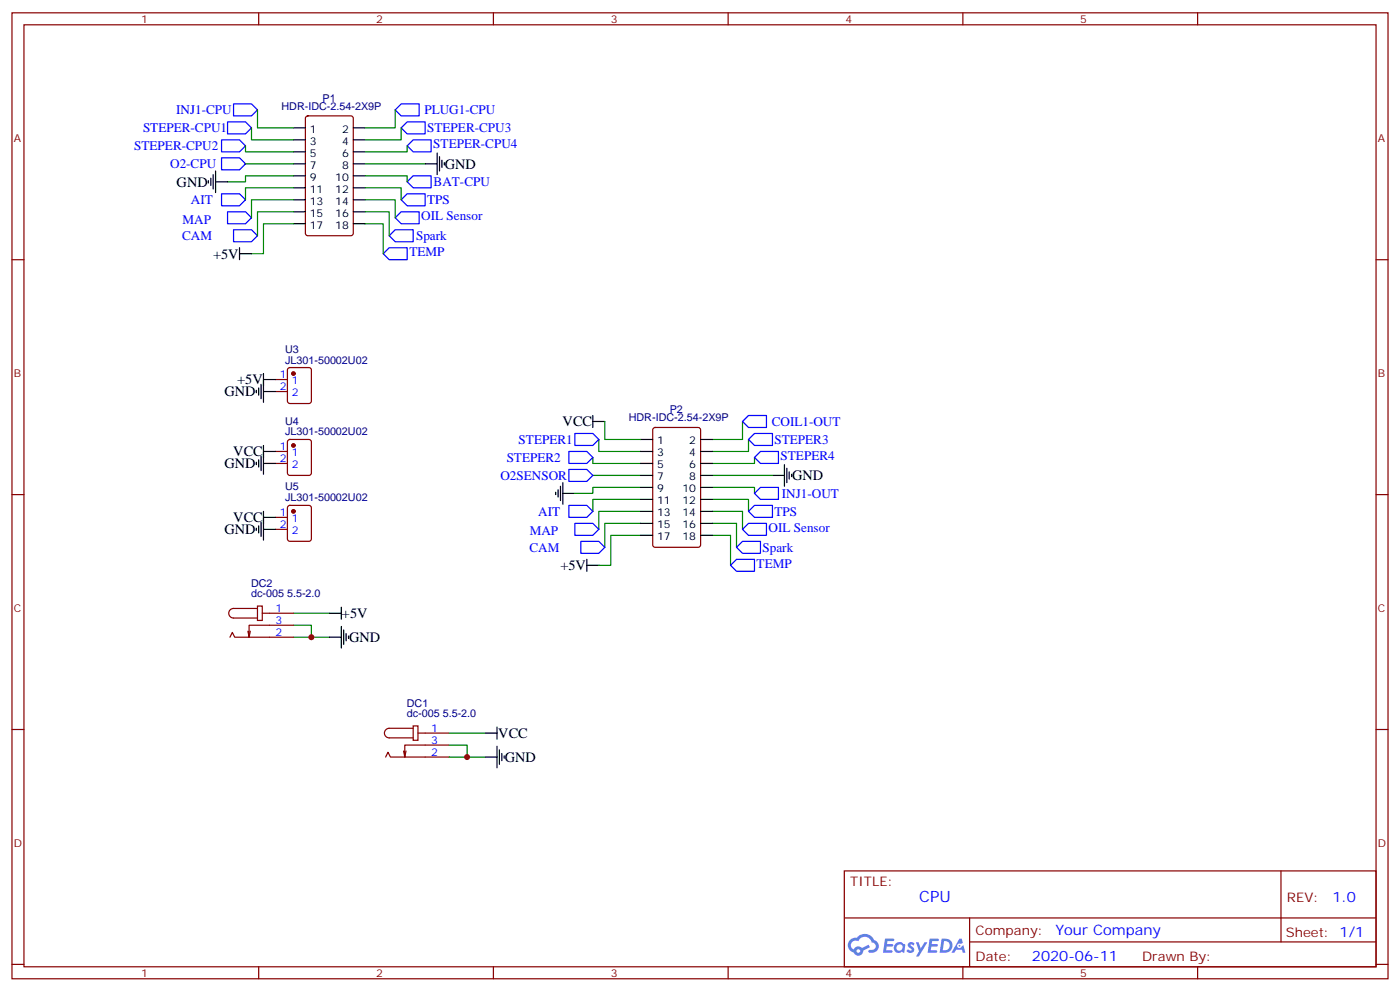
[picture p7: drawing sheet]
<svg xmlns="http://www.w3.org/2000/svg" width="412mm" height="292mm" viewBox="0 0 412 292" stroke-linecap="round" stroke-linejoin="round" font-family="sans-serif">
<g fill="none" stroke="#870000" stroke-width=".35">
<path d="M3.5 3.8h405.4v284.3h-405.4zM7.1 7.3h398.2v277.3h-398.2zM76.2 3.8v3.5M145.3 3.8v3.5M214.5 3.8v3.5M283.6 3.8v3.5M352.8 3.8v3.5M3.5 76.4h3.6M405.3 76.4h3.6M3.5 145.6h3.6M405.3 145.6h3.6M3.5 214.7h3.6"/>
<path d="M405.3 214.7h3.6M248.7 256.4h156.6v28.2h-156.6zM377.3 256.4v20.9M248.7 270.2h156.5M285.6 277.3h119.6M285.6 270.2v14.1M3.5 283.9h3.6M76.2 284.6v3.5M145.3 284.6v3.5M214.5 284.6v3.5M283.6 284.6v3.5M352.8 284.6v3.5"/>
<path d="M405.3 283.9h3.6"/>
</g>
<g fill="#5487ff">
<path d="M267.7 277.5a1.22 1.22 0 0 1 1.7 .3l-.4 .6a.47 .47 0 0 0-.3-.4 .47 .47 0 0 0-.5 .2l.1 .2a1.14 1.14 0 0 1 .8 1.7 1.14 1.14 0 0 1-1.9 0l-.2-.2 .5-.5 .7 .4a.29 .29 0 0 0 .3-.2 .29 .29 0 0 0-.2-.4 1.04 1.04 0 0 1-.6-1.7z"/>
<path d="M260.7 276.3h2.4l.3 .2-.2 .5h-1.8l-.1 .9h1.5l.3 .4-.3 .3h-1.6l-.2 1.1 1.7 .1 .2 .3-.2 .3h-2.6z"/>
<path d="M273.8 276.3h2.4l.3 .2-.1 .5h-1.8l-.2 .9h1.6l.3 .4-.4 .3h-1.6l-.1 1.1 1.7 .1 .2 .3-.2 .3h-2.6z"/>
<path d="M282.6 276.3h.7l.3 1.2-.6 .4a.69 .69 0 0 0-1 .2 .69 .69 0 0 0 .4 1 .69 .69 0 0 0 .9-.6l.5-.3 .6 2.2h-.8l-.2-.8h-1.8l-.5 .8h-.8z"/>
<path d="M269.8 277.4h.8l.6 1.8 1.1-1.8h.9l-2.6 4.2h-.8l.9-1.6z"/>
<path d="M277.4 276.3l-.6 4.1h1.3a2.11 2.11 0 0 0 2.5-2.1 2.11 2.11 0 0 0-2.5-2zM278.1 277a1.39 1.39 0 0 1 1.7 1.4 1.39 1.39 0 0 1-1.8 1.3h-.3z"/>
<path d="M263.7 277.9a1.54 1.54 0 0 0-.1 2.2 1.54 1.54 0 0 0 2.2 .1l.6 .2 .3-2.3-.2-.2h-.4a1.49 1.49 0 0 0-2.4 0zM264 278.9a.94 .94 0 0 1 1.8 0 .94 .94 0 0 1-1.8 0z"/>
<path d="M250.4 276.7a2.18 2.18 0 0 0 1.1 3.7 1.44 1.44 0 0 0 1.6 .9 1.44 1.44 0 0 0 1.2-1.5l2-1-.5-.7-1.9 .9a1.47 1.47 0 0 0-2.4 .5 1.39 1.39 0 0 1-.7-2 1.39 1.39 0 0 1 2-.4 2.12 2.12 0 0 1 2.2-1.3 2.12 2.12 0 0 1 1.9 1.7 1.14 1.14 0 0 1 1.1 1.4 1.14 1.14 0 0 1-1.7 .7 .43 .43 0 0 0-.5 .4 .43 .43 0 0 0 .4 .5 1.98 1.98 0 0 0 2.5-1.3 1.98 1.98 0 0 0-1.2-2.5 3.1 3.1 0 0 0-5.3-.7l-.9 .1zM252.3 280a.55 .55 0 0 1 1.1 0 .55 .55 0 0 1-1.1 0z"/>
<circle cx="282.6" cy="278.4" r=".26"/>
</g>
<g fill="none" stroke="#870000" stroke-width=".35">
<path d="M90.2 34.3l.5-.2h12.7l.6 .4 .1 34.2-.5 .6-12.9 .1-.7-.5v-34.1zM81.1 111.7h3.6M81.1 115.3h3.6M84.9 108.4l.5-.2h5.6l.7 .4v9.5l-.4 .6-5.9 .1-.7-.5v-9.4zM81.1 132.9h3.6M81.1 136.4h3.6M84.9 129.6l.5-.2h5.6l.7 .4v9.4l-.4 .7h-5.9l-.7-.4v-9.4zM192.5 126l.5-.2h12.7l.6 .5 .1 34.1-.5 .7h-12.9l-.7-.4v-34.2zM81.1 152.3h3.6M81.1 155.8h3.6M84.9 149l.5-.2h5.6l.7 .4v9.4l-.4 .7h-5.9l-.7-.4v-9.4zM75.8 178.4h1.5v4.2h-1.5z"/>
<path d="M75.8 179.1h-7a1.41 1.41 0 0 0-1.4 1.4 1.41 1.41 0 0 0 1.4 1.4h7M67.7 187.6l.7-1.4 .7 1.4h17.3M73.7 185.8l-.3 1.8M77.3 180.5h9.1M86.4 184h-13v3.6l-.4-1.8M121.7 213.7h1.4v4.2h-1.4zM121.7 214.4h-7a1.41 1.41 0 0 0-1.5 1.4 1.41 1.41 0 0 0 1.5 1.4h7M123.1 215.8h9.2M132.3 219.3h-13.1v3.5l-.3-1.7M113.6 222.8l.7-1.4 .7 1.4h17.3M119.6 221.1l-.4 1.7"/>
</g>
<g fill="none" stroke="#000" stroke-width=".35">
<path d="M86.4 37.6h3.6M104.1 37.6h3.5M61.4 53.2v.7M62.1 52.5v2.1M62.8 51.4v4.2M63.5 53.5h3.5M63.5 50.3v6.4M86.4 41.2h3.6M86.4 44.7h3.6M86.4 58.8h3.6M86.4 48.2h3.6M86.4 55.3h3.6"/>
<path d="M86.4 51.8h3.6M104.1 41.2h3.5M104.1 44.7h3.5M104.1 58.8h3.5M104.1 48.2h3.5M104.1 55.3h3.5M104.1 51.8h3.5M125.2 48.2h3.6M128.8 45v6.4M129.5 46.1v4.2M130.2 47.2v2.1M130.9 47.9v.7"/>
<path d="M70.6 74.7h3.5M70.6 72.9v3.5M86.4 65.9h3.6M86.4 62.3h3.6M104.1 65.9h3.5M104.1 62.3h3.5M75.5 114.9v.7M76.2 114.2v2.1M76.9 113.1v4.3M77.6 115.3h3.5M77.6 110v8.4M77.6 111.7h3.5"/>
<path d="M75.5 136.1v.7M76.2 135.4v2.1M76.9 134.3v4.2M77.6 132.9h3.5M77.6 136.4h3.5M77.6 131.1v8.5M174.6 124.1h3.6M174.6 122.3v3.5M188.7 139.9h3.6M188.7 129.4h3.6M188.7 132.9h3.6M188.7 136.4h3.6"/>
<path d="M206.4 139.9h3.5M206.4 129.4h3.5M206.4 132.9h3.5M206.4 136.4h3.5M227.5 139.9h3.6M231.1 136.8v6.3M231.8 137.8v4.3M232.5 138.9v2.1M233.2 139.6v.7M75.5 155.5v.7M76.2 154.8v2.1M76.9 153.7v4.2"/>
<path d="M77.6 150.5v8.5M77.6 155.8h3.5M77.6 152.3h3.5M163.7 144.9v.7M164.4 144.2v2.1M165.1 143.1v4.3M165.8 145.2h3.5M165.8 142.1v6.3M188.7 157.6h3.6M188.7 154.1h3.6M188.7 150.5h3.6M188.7 147h3.6"/>
<path d="M188.7 143.5h3.6M206.4 157.6h3.5M206.4 154.1h3.5M206.4 150.5h3.5M206.4 147h3.5M206.4 143.5h3.5M100.5 178.8v3.5M172.9 166.4h3.5M172.9 164.6v3.6M97 187.6h3.5M97 180.5h3.5M100.5 184.4v6.3"/>
<path d="M101.2 185.5v4.2M102 186.5v2.1M102.7 187.2v.7M142.9 215.8h3.5M146.4 214v3.6M146.4 219.7v6.3M142.9 222.8h3.5M147.1 220.7v4.3M147.8 221.8v2.1M148.5 222.5v.7"/>
</g>
<g fill="none" stroke="#00f" stroke-width=".35">
<path d="M67 35.9h5.3l1.8 1.7-1.8 1.8h-5.3zM68.8 30.6h5.3l1.7 1.7-1.7 1.8h-5.3zM116.4 32.3l1.8-1.7h5.3v3.5h-5.3zM118.2 37.6l1.7-1.7h5.3v3.5h-5.3zM65.3 46.5h5.3l1.7 1.7-1.7 1.8h-5.3zM65.3 41.2h5.3l1.7 1.7-1.7 1.8h-5.3zM65.3 57h5.3l1.7 1.8-1.7 1.8h-5.3zM118.2 58.8l1.7-1.8h5.3v3.6h-5.3zM119.9 53.5l1.8-1.7h5.3v3.5h-5.3zM119.9 42.9l1.8-1.7h5.3v3.5h-5.3zM67 62.3h5.3l1.8 1.8-1.8 1.8h-5.3zM68.8 67.6h5.3l1.7 1.8-1.7 1.8h-5.3z"/>
<path d="M112.9 74.7l1.8-1.8h5.2v3.5h-5.2zM114.7 69.4l1.7-1.8h5.3v3.6h-5.3zM116.4 64.1l1.8-1.8h5.3v3.6h-5.3zM167.6 132.9h5.3l1.7 1.8-1.7 1.7h-5.3zM167.6 138.2h5.3l1.7 1.7-1.7 1.8h-5.3zM169.3 127.6h5.3l1.8 1.8-1.8 1.7h-5.3zM218.7 124.1l1.8-1.8h5.3v3.5h-5.3zM220.5 129.4l1.7-1.8h5.3v3.5h-5.3zM222.2 134.7l1.8-1.8h5.3v3.5h-5.3zM167.6 148.8h5.3l1.7 1.7-1.7 1.8h-5.3zM169.3 154.1h5.3l1.8 1.7-1.8 1.8h-5.3zM171.1 159.3h5.3l1.8 1.8-1.8 1.8h-5.3z"/>
<path d="M218.7 155.8l1.8-1.7h5.3v3.5h-5.3zM220.5 150.5l1.7-1.7h5.3v3.5h-5.3zM222.2 145.2l1.8-1.7h5.3v3.5h-5.3zM215.2 166.4l1.8-1.8h5.2v3.6h-5.2zM217 161.1l1.7-1.8h5.3v3.6h-5.3z"/>
</g>
<g fill="none" stroke="#008700" stroke-width=".35">
<path d="M74.1 37.6v3.6h12.3M75.8 32.3v5.3h10.6M116.4 32.3v5.3h-8.8M118.2 37.6v3.6h-10.6M72.3 42.9v1.8h14.1M72.3 48.2h14.1M86.4 51.8h-14.1v1.7h-5.3M86.4 55.3h-14.1v3.5M86.4 58.8h-12.3v5.3M107.6 51.8h12.3v1.7M107.6 48.2h17.6M107.6 58.8h8.8v5.3"/>
<path d="M107.6 55.3h10.6v3.5M119.9 42.9v1.8h-12.3M86.4 65.9h-8.8v8.8h-3.5M86.4 62.3h-10.6v7.1M107.6 62.3h7.1v7.1M107.6 65.9h5.3v8.8M174.6 134.7v1.7h14.1M174.6 139.9h14.1M176.4 129.4v3.5h12.3M178.2 124.1v5.3h10.5M209.9 139.9h17.6M218.7 124.1v5.3h-8.8"/>
<path d="M220.5 129.4v3.5h-10.6M222.2 134.7v1.7h-12.3M188.7 150.5h-12.3v5.3M188.7 154.1h-10.5v7M188.7 147h-14.1v3.5M188.7 143.5h-14.1v1.7h-5.3M188.7 157.6h-8.8v8.8h-3.5M209.9 157.6h5.3v8.8M209.9 154.1h7.1v7M209.9 147h10.6v3.5M209.9 150.5h8.8v5.3M209.9 143.5h12.3v1.7"/>
<path d="M86.4 184h5.3v3.6M86.4 180.5h10.6M86.4 187.6h10.6M132.3 219.3h5.3v3.5M132.3 215.8h10.6M132.3 222.8h10.6"/>
</g>
<g fill="#870000" stroke="#870000" stroke-width=".35">
<circle cx="86.4" cy="110" r=".53"/>
<circle cx="86.4" cy="131.1" r=".53"/>
<circle cx="86.4" cy="150.5" r=".53"/>
</g>
<g fill="#c00">
<circle cx="137.6" cy="222.8" r=".88"/>
<circle cx="91.7" cy="187.6" r=".88"/>
</g>
<text font-size="4.6" fill="#00f" x="270.8" y="265.4">CPU</text>
<g font-size="4.2">
<text x="131.1" y="49.6">GND</text>
<text x="52" y="54.9">GND</text>
<text x="62.8" y="76.1">+5V</text>
<text x="69.9" y="113.2">+5V</text>
<text x="66.1" y="116.7">GND</text>
<text x="165.7" y="125.5">VCC</text>
<text x="66.1" y="137.9">GND</text>
<text x="68.7" y="134.3">VCC</text>
<text x="233.4" y="141.4">GND</text>
<text x="68.7" y="153.7">VCC</text>
<text x="66.1" y="157.3">GND</text>
<text x="165.1" y="167.8">+5V</text>
<text x="100.7" y="181.9">+5V</text>
<text x="102.8" y="189">GND</text>
<text x="146.8" y="217.2">VCC</text>
<text x="148.7" y="224.3">GND</text>
</g>
<g font-size="4.2" fill="#00f">
<text x="392.5" y="265.6">1.0</text>
<text x="310.9" y="275.2">Your Company</text>
<text x="304" y="283">2020-06-11</text>
</g>
<g font-size="3.9" fill="#00f">
<text x="51.9" y="33.6">INJ1-CPU</text>
<text x="125" y="33.6">PLUG1-CPU</text>
<text x="42.1" y="38.9">STEPER-CPU1</text>
<text x="125.8" y="38.9">STEPER-CPU3</text>
<text x="39.5" y="44.2">STEPER-CPU2</text>
<text x="127.6" y="43.7">STEPER-CPU4</text>
<text x="50.1" y="49.5">O2-CPU</text>
<text x="127.7" y="54.8">BAT-CPU</text>
<text x="53.7" y="65.9">MAP</text>
<text x="56.2" y="60.1">AIT</text>
<text x="124.1" y="64.9">OIL Sensor</text>
<text x="125.8" y="60.1">TPS</text>
<text x="53.7" y="70.7">CAM</text>
<text x="122.5" y="70.6">Spark</text>
<text x="120.6" y="75.4">TEMP</text>
<text x="227.3" y="125.3">COIL1-OUT</text>
<text x="152.8" y="130.6">STEPER1</text>
<text x="228.2" y="130.6">STEPER3</text>
<text x="149.2" y="135.9">STEPER2</text>
<text x="229.9" y="135.4">STEPER4</text>
<text x="147.4" y="141.2">O2SENSOR</text>
<text x="230.3" y="146.5">INJ1-OUT</text>
<text x="158.5" y="151.8">AIT</text>
<text x="228.2" y="151.8">TPS</text>
<text x="156.1" y="157.6">MAP</text>
<text x="226.4" y="156.6">OIL Sensor</text>
<text x="156" y="162.4">CAM</text>
<text x="222.9" y="167.2">TEMP</text>
<text x="224.6" y="162.4">Spark</text>
</g>
<g font-size="3.9" fill="#800">
<text x="250.5" y="260.9">TITLE:</text>
<text x="379.1" y="265.6">REV:</text>
<text x="287.4" y="275.1">Company:</text>
<text x="378.7" y="275.8">Sheet: 1/1</text>
<text x="287.4" y="282.8">Date:</text>
<text x="336.4" y="282.9">Drawn By:</text>
</g>
<g font-size="3.2" fill="#800">
<text x="41.6" y="6.8">1</text>
<text x="110.8" y="6.8">2</text>
<text x="179.9" y="6.8">3</text>
<text x="249.1" y="6.8">4</text>
<text x="318.2" y="6.8">5</text>
<text x="4.1" y="41.9">A</text>
<text x="405.9" y="41.9">A</text>
<text x="4.1" y="111">B</text>
<text x="405.9" y="111">B</text>
<text x="4.1" y="180.2">C</text>
<text x="405.9" y="180.2">C</text>
<text x="4.1" y="249.3">D</text>
<text x="405.9" y="249.3">D</text>
<text x="41.6" y="287.6">1</text>
<text x="110.8" y="287.6">2</text>
<text x="179.9" y="287.6">3</text>
<text x="249.1" y="287.6">4</text>
<text x="318.2" y="287.6">5</text>
</g>
<g font-size="3.2" fill="#000080">
<text x="95" y="29.9">P1</text>
<text x="82.9" y="32.3">HDR-IDC-2.54-2X9P</text>
<text x="84" y="107">JL301-50002U02</text>
<text x="84" y="103.8">U3</text>
<text x="84" y="125">U4</text>
<text x="185.2" y="124.1">HDR-IDC-2.54-2X9P</text>
<text x="197.3" y="121.6">P2</text>
<text x="84" y="128.2">JL301-50002U02</text>
<text x="84" y="147.6">JL301-50002U02</text>
<text x="84" y="144.4">U5</text>
<text x="74" y="172.8">DC2</text>
<text x="74" y="175.9">dc-005 5.5-2.0</text>
<text x="119.8" y="208.1">DC1</text>
<text x="119.8" y="211.2">dc-005 5.5-2.0</text>
</g>
<g font-size="3.2">
<text x="91.3" y="39.1">1</text>
<text x="100.7" y="39.1">2</text>
<text x="91.3" y="42.6">3</text>
<text x="91.3" y="46.1">5</text>
<text x="100.7" y="46.1">6</text>
<text x="100.7" y="42.6">4</text>
<text x="91.3" y="49.6">7</text>
<text x="91.3" y="53.2">9</text>
<text x="98.7" y="53.2">10</text>
<text x="100.7" y="49.6">8</text>
<text x="91.3" y="56.7">11</text>
<text x="98.7" y="56.7">12</text>
<text x="91.3" y="60.2">13</text>
<text x="91.3" y="63.7">15</text>
<text x="98.7" y="63.7">16</text>
<text x="98.7" y="60.2">14</text>
<text x="91.3" y="67.3">17</text>
<text x="98.7" y="67.3">18</text>
<text x="193.6" y="130.8">1</text>
<text x="203.1" y="130.8">2</text>
<text x="193.6" y="134.3">3</text>
<text x="193.6" y="137.8">5</text>
<text x="203.1" y="137.8">6</text>
<text x="203.1" y="134.3">4</text>
<text x="193.6" y="141.4">7</text>
<text x="203.1" y="141.4">8</text>
<text x="193.6" y="144.9">9</text>
<text x="193.6" y="148.4">11</text>
<text x="201" y="148.4">12</text>
<text x="201" y="144.9">10</text>
<text x="193.6" y="151.9">13</text>
<text x="193.6" y="155.5">15</text>
<text x="201" y="155.5">16</text>
<text x="201" y="151.9">14</text>
<text x="193.6" y="159">17</text>
<text x="201" y="159">18</text>
</g>
<g font-size="3.2" fill="#00f">
<text x="82.5" y="111.4">1</text>
<text x="86" y="113.1">1</text>
<text x="82.5" y="114.9">2</text>
<text x="86" y="116.7">2</text>
<text x="82.5" y="132.5">1</text>
<text x="82.5" y="136.1">2</text>
<text x="86" y="134.3">1</text>
<text x="86" y="137.8">2</text>
<text x="82.5" y="151.9">1</text>
<text x="82.5" y="155.5">2</text>
<text x="86" y="153.7">1</text>
<text x="86" y="157.2">2</text>
<text x="81.1" y="180.2">1</text>
<text x="81.1" y="183.7">3</text>
<text x="81.1" y="187.2">2</text>
<text x="127" y="215.4">1</text>
<text x="127" y="219">3</text>
<text x="127" y="222.5">2</text>
</g>
</svg>
